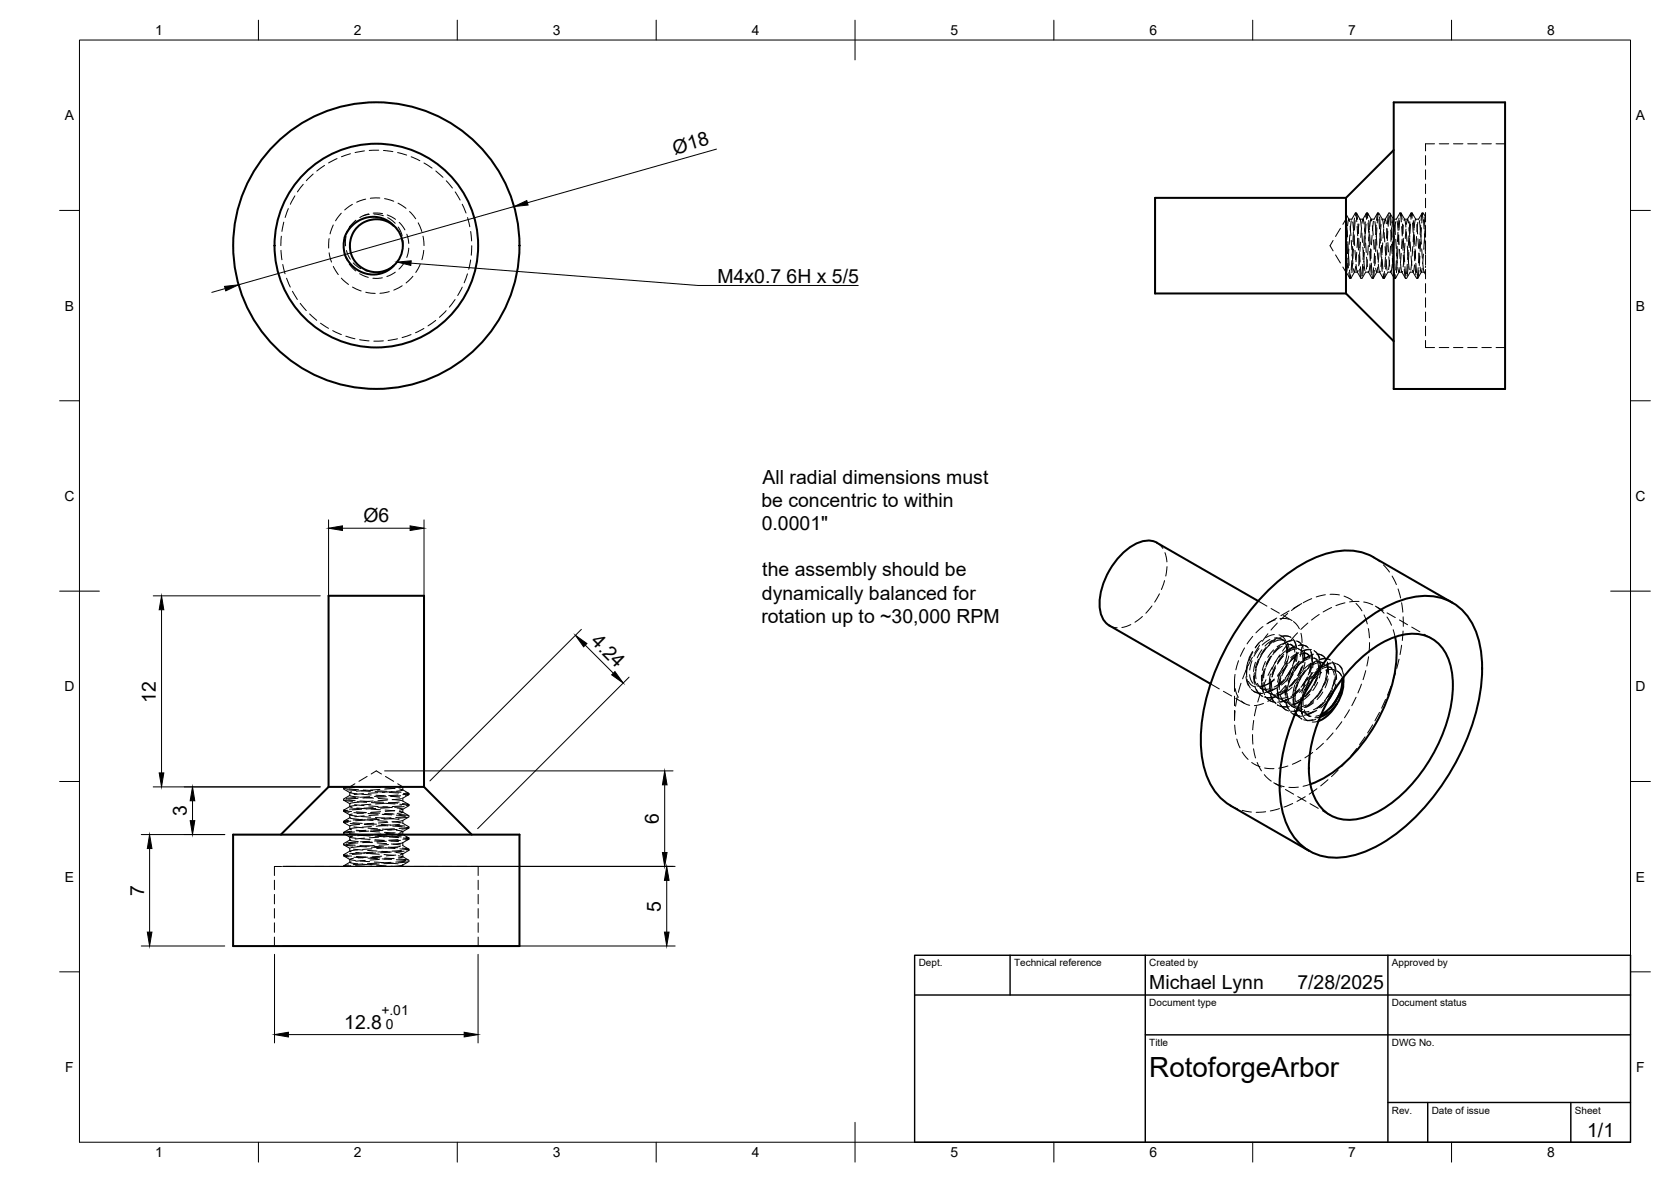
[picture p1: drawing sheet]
<svg xmlns="http://www.w3.org/2000/svg" width="420mm" height="297mm" viewBox="0 0 420 297" stroke-linecap="round" stroke-linejoin="round" font-family="sans-serif">
<!-- layer: Hidden -->
<g fill="none" stroke="#000" stroke-width=".25">
<path d="M84.8 39.9l-2.2 1M88.1 38.6l-2.2 .8M91.6 37.9l-2.3 .4M95.2 37.7l-2.4 .1M96.4 37.8l2.4 .3M100 38.3l2.3 .7M103.4 39.4l2.2 1M358.4 39.1v2.4M360.7 36.1h-2.3v1.8M361.9 36.1h2.4M365.5 36.1h2.3M369 36.1h2.4"/>
<path d="M372.6 36.1h2.4M376.2 36.1h2.2M70.7 59.4l-.1 2.3M71.4 55.8l-.5 2.4M72.5 52.4l-.8 2.3M74.1 49.2l-1.1 2.1M76.2 46.3l-1.4 1.9M78.7 43.7l-1.7 1.7M81.6 41.6l-1.9 1.4M82.8 60l-.2 2.3M83.8 56.5l-.8 2.3M85.8 53.6l-1.4 1.9"/>
<path d="M87 59.4l-.1 2.4M87.2 58.1l-.5 1.5M88 56.9l-.7 1.4M88.6 51.4l-1.9 1.4M89.5 55.3l-1.6 1.8M91.9 50l-2.2 .8M92.7 53.7l-2.2 1M92.9 53.9l-1.6 .3M93.8 53.6l2.4 .1M94 53.8l2.4 .4M95.5 49.8h-2.4M96.7 49.9l2.3 .7"/>
<path d="M97.3 54l2.2 1.1M97.5 54.7l1.9 1.4M100.1 51.1l2 1.3M100.1 57.1l1 2.1M100.4 55.9l1.4 1.9M102.3 58.9l.5 2.3M103 53.2l1.5 1.8M105.2 56l.9 2.2M106.4 59.4l.2 2.3M106.6 41l2 1.3M109.6 43l1.8 1.6M112.2 45.4l1.5 1.9"/>
<path d="M114.4 48.2l1.3 2.1M116.2 51.3l1 2.2M117.6 54.7l.5 2.3M118.3 58.2l.3 2.3M337 57.4l-1.2 2M338.4 54.2l.2 1.8M338.4 53.8l.8 1.3M338.4 55.1l-.7 1.3M338.5 57.8l.1 2.4M338.7 57.2l.1 2.3M338.7 58l-.2 2.4M339.2 55.1h.7"/>
<path d="M339.3 55.7l-.2-.6-.3 1.7M339.4 59l-.2 2.4M339.5 56.8l.2 2.4M339.8 55.5l-.3 2.4M340.1 55.8l.3 2.4M340.3 58.4l-.1 2.4M340.5 59.3l.1 2.4M340.5 59l-.1 2.4M340.6 54.8l-.2 2.4M340.7 55.4l-.1 2.4M340.7 53.6h.2l.1 .3 .1 1.8M340.8 53.6l-.9 1.5"/>
<path d="M340.8 53.5h.3M340.9 54.3l.2-.7 .2 1.5M341.1 53.6l.9 1.5M341.2 56.9l.2 2.4M341.4 59.8l-.2 2.4M341.4 56.3l.2 2.4M341.7 59.9l.1 2.4M341.7 56.3l-.2 2.3M341.9 55.1l.2 .3 .2 2M341.9 55.1h.8M342.3 57.3l-.1 2.4M342.4 58.6l.2 2.3"/>
<path d="M342.5 56.1l.2-1 .3 1.2M343 59.3l-.1 2.4M343.1 57.5l.2 2.2-.2 2.6M343.3 55.7l-.2 2.4M343.4 54.6l.2-1 .3 1.2M343.5 56.3l-.2 2.4M343.6 53.6l-.9 1.5M343.6 53.5h.3M343.9 53.6l.9 1.5M344 56l.1 2.4M344 54.2l-.2-.7-.2 1.6M344.1 55.4l.2 2.4"/>
<path d="M344.2 59.6l.1 2.4M344.3 58.1l-.2 2.4M344.4 59l.1 2.3M344.7 55.1h.8M344.9 55.5l-.2-.4-.3 1.8M345 59.2l-.2 2.3M345.1 56.7l.2 2.4M345.3 55.6l-.2 2.4M345.7 55.7l.3 2.3M346 56.6l-.1 2.4M346.1 59.2l.1 2.4M346.2 57.2l-.1 2.4"/>
<path d="M346.4 53.6l-.9 1.5M346.4 53.5h.2M346.6 53.7l-.3 2.4M346.6 54l-.2-.5-.3 1.9M346.7 53.6l.9 1.5M346.7 55.1l.2 2.4M346.9 54.5l.2 2.4M346.9 58.7l.2 2.4M347 60l-.2 2.4M347.2 58.1l.1 2.4M347.3 56.4l-.3 2.4M347.5 55.3l.1-.2 .1 .2 .2 1.9"/>
<path d="M347.6 55.1h.7M347.9 57.5l-.2 2.3M348 58.4l.2 2.4M348.6 56.2l-.3-1.1-.3 1.2M348.7 57.4l.2 2.4M348.8 57.5l-.2 2.4M349 58.1l-.2 2.4M349.1 54l-.3 2.3M349.2 53.6l-.9 1.5M349.2 54.5l-.2 2.4M349.2 53.5h.3M349.4 54.2l.2 2.4"/>
<path d="M349.5 53.6l.9 1.5M349.5 53.7l.3 2.3M349.7 57.8l.1 2.4M349.9 57.2l.1 2.4M349.9 58.3l-.2 2.3M350.4 55.1h.7M350.5 55.4l-.2-.3-.3 2M350.6 59.3l-.2 2.4M350.6 56.5l.3 2.4M350.9 55.7l-.2 2.4M351.3 55.5l.2 2.4M351.5 58.4l-.1 2.3"/>
<path d="M351.6 59.1l.2 2.4M351.7 59l-.1 2.4M351.8 54.8l-.2 2.4M351.9 55.4l-.1 2.4M351.9 53.6h.2l.1 .4 .2 1.8M352 53.6l-.9 1.5M352 53.5h.3M352.1 54.3l.2-.8 .2 1.6M352.3 53.6l.9 1.5M352.4 56.9l.2 2.4M352.6 56.3l.2 2.4M352.8 59.9l.2 2.3"/>
<path d="M352.8 56.5l-.2 2.4M353 55.4l.2-.3 .3 2M353.1 55.1h.8M353.5 57.6l-.2 2.4M353.6 58.3l.2 2.3M354.2 56.1l-.3-1-.3 1.3M354.2 59.3l-.1 2.4M354.3 57.2l.2 2.4M354.5 59.9l-.2 2.3M354.5 55.7l-.2 2.4M354.6 54.5l.2-1 .3 1.3M354.7 56.3l-.2 2.4"/>
<path d="M354.8 53.6l-.9 1.5M354.8 53.5h.2M355.1 53.6l.9 1.5M355.2 56l.1 2.4M355.2 54.3l-.2-.8-.2 1.6M355.4 55.4l.1 2.4M355.4 59.6l.1 2.4M355.5 58.4l-.2 2.4M355.6 59l.1 2.4M356 55.1h.7M356 55.3l-.1-.2-.3 2.1M356.2 59.4l-.2 2.4"/>
<path d="M356.2 56.4l.2 2.4M356.5 55.9l-.2 2.4M356.5 60l.2 2.4M356.8 55.4l.3 2.4M357.2 56.6l-.1 2.4M357.2 59l.2 2.3M357.4 57.2l-.1 2.4M357.6 53.6l-.9 1.5M357.6 53.5h.2M357.8 54l-.2-.5-.3 1.9M357.8 53.7l-.3 2.3M357.9 53.6l.5 .9"/>
<path d="M357.9 55.2l.2 2.4M358.1 54.5l.2 2.4M358.2 58.7l.1 2.4M358.4 58.1v1.5M358.4 56.7l-.2 2.4M358.4 57v2.4M358.4 53.4v2.4M358.4 49.8v2.4M358.4 46.3v2.3M358.4 42.7v2.4M70.7 62.9l.2 2.4M71.1 66.5l.6 2.3"/>
<path d="M72.1 69.9l.9 2.2M73.5 73.2l1.3 2.1M75.5 76.2l1.5 1.8M77.9 78.9l1.7 1.6M82.8 63.5l.6 2.4M83.8 67l1.3 2M85.8 69.9l1.8 1.6M86.7 63.9l.5 1.4M87.1 63l1 2.1M87.8 66.3l1.7 1.8M88.6 72.1l2.2 1M88.8 66.1l1.9 1.4"/>
<path d="M90.4 68.8l2.2 .9M91.8 68l1.5 .3M92 73.4l2.3 .3M96.1 69.8l-2.3 .1M97.9 73.3l-2.4 .4M99.4 68.4l-2.1 1.1M101.1 71.8l-2.1 1.1M101.3 60.4v1.5M101.8 65.8l-1.5 1.8M102.8 62.4l-.5 2.3M103.8 69.4l-1.7 1.7M105.7 66.4l-1.2 2.1"/>
<path d="M106.6 62.9l-.5 2.4M112.2 78.1l-1.7 1.6M114.4 75.3l-1.4 1.9M116.2 72.2l-1.1 2.1M117.5 68.8l-.8 2.3M118.3 65.3l-.4 2.4M118.6 61.8l-.1 2.3M335.2 60.4l-.8 1.4 .8 1.2M335.8 64.1l1.2 2M337.7 67.1l.8 1.3M338.5 61.6l-.1 .3M338.5 68.4l.9 1.5"/>
<path d="M338.7 61.4l.1 2.4M338.9 60.7l.1 2.4M338.9 64.9l.1 2.4M338.9 66.2l-.2 1.9-.1 .3-.2-.1M339.1 64.3l.1 2.4M339.2 68.5l.2 1.4 .2-.8M339.2 62.6l-.2 2.4M339.3 67.9l.3 2 .2-.2M339.4 70h.2M339.8 60.4l.1 2.4M339.9 65.5l-.2 2.4M340 64l.2 2.3"/>
<path d="M340.1 66.2l-.2 2.3M340.1 61.9l-.1 2.4M340.3 62.6l-.1 2.4M340.6 68.4h.7M340.6 68.4l-.9 1.5M340.7 62.9l.2 2.4M340.8 67l-.2 1.4-.3-.9M341 66.5l.3 1.9 .2-.4M341.1 63.4l-.1 2.4M341.3 68.4l.9 1.5M341.4 60.5l.2 2.4M341.7 64l.1 2.4"/>
<path d="M341.8 63.5l.2 2.3M341.8 64.4l-.2 2.4M341.9 67.6l.2 2.2 .4 .2M342.1 67l.2 2.4M342.1 60.9l-.2 2.4M342.6 66.4l-.1 2.4M342.7 62.1l.1 2.4M342.8 67l-.2 2.4M342.9 62.9l-.2 2.3M342.9 65.7l.3 2.3M343 63.4l-.1 2.4M343.3 68.4h.8"/>
<path d="M343.4 61.1l.1 2.3M343.4 68.4l-.9 1.5M343.6 64.6l.2 2.4M343.8 65.3l-.2 2.3M344 61.7l-.1 2.4M344.1 68.4l.9 1.5M344.4 63.2l.1 2.3M344.5 66.3l-.4 2.1-.1-.2M344.6 62.5l.1 2.4M344.6 66.7l.2 2.4M344.8 62.7l-.2 2.4M344.8 66.1l.2 2.4"/>
<path d="M345 70h.2M345.4 60.3l.1 2.4M345.4 67.3l-.2 2.6 .4-2M345.6 63.8l.2 2.4M345.6 63.7l-.1 2.4M345.8 64.4l-.1 2.3M345.8 60.1l-.1 2.4M346 60.8l-.1 2.4M346.1 68.4h.8M346.2 68.4l-.9 1.5M346.3 62.8l.2 2.4M346.4 67.1l-.2 1.3-.3-1"/>
<path d="M346.6 66.4l.3 2 .1-.2M346.7 63.5l-.2 2.4M346.9 68.4l.9 1.5M347.2 62.3l.1 2.4M347.3 61.7l.2 2.3M347.3 65.8l.2 2.4M347.4 64.6l-.2 2.4M347.6 65.2l.1 2.4M347.7 61l-.2 2.4M347.8 70h.2M348.1 68.2l-.3 1.8-.1-.6M348.3 62l.1 2.4"/>
<path d="M348.3 68.8l-.2 1.1-.3-1.1M348.4 64.7l-.2 2.3M348.5 65.6l.3 2.3M348.6 65.2l-.2 2.4M348.6 61.1l-.2 2.4M348.8 61.6l-.2 2.4M349 68.4h.7M349 60.9l.1 2.4M349 68.4l-.9 1.5M349.2 64.5l.2 2.4M349.4 65.4l-.3 2.4M349.7 61.8l-.2 2.4"/>
<path d="M349.7 68.4l.9 1.5M349.9 61.4l.1 2.3M350.1 66.4l-.3 2-.2-.3M350.1 60.8l.1 2.4M350.1 64.9l.1 2.4M350.3 64.4l.1 2.3M350.4 68.5l.2 1.4 .2-.8M350.4 62.9l-.2 2.3M350.5 67.9l.3 2.1 .2-.3M350.6 70h.3M350.9 60.1l.2 2.4M351.1 65.5l-.2 2.4"/>
<path d="M351.2 63.7l.2 2.3M351.3 66.2l-.2 2.3M351.3 61.9l-.1 2.4M351.5 67.2l.2 1.2 .3-1.2M351.5 62.6l-.1 2.4M351.7 68.4h.8M351.8 68.4l-.9 1.5M351.9 62.7l.1 2.3M352.1 66.2l.3 1.9 .1 .3 .1-.2M352.3 63.7l-.2 2.3M352.5 68.4l.9 1.5M352.6 60.1l-.2 2.4"/>
<path d="M352.7 60.5l.1 2.4M352.8 64.1l.2 2.3M353 64.7l-.2 2.4M353 63.4l.2 2.4M353.1 67.7l.3 2.3M353.3 67l.2 2.4M353.3 61.1l-.2 2.4M353.4 70h.3M353.8 66.4l-.1 2.4M353.9 61.8l.1 2.4M354 67l-.2 2.4M354.1 62.9l-.2 2.3"/>
<path d="M354.1 65.4l.3 2.4M354.3 63.4l-.2 2.4M354.5 68.4h.8M354.6 60.8l.1 2.4M354.6 68.4l-.9 1.5M354.8 64.4l.2 2.3M355 65.5l-.3 2.4M355.2 62l-.1 2.3M355.3 68.4l.9 1.5M355.6 63.1l.1 2.4M355.7 66.6l-.4 1.8-.1-.5M355.8 62.6l.1 2.3"/>
<path d="M355.8 66.7l.2 2.4M355.9 63l-.1 2.4M356 66.2l.2 2.3M356.2 70h.2M356.6 67.3l-.3 2.3M356.8 67.9l-.3 2.1-.2-.3M356.8 63.6l.2 2.3M356.8 63.7l-.1 2.4M357 60.1l-.1 2.4M357 64.4l-.1 2.3M357.1 67.1l.2 1.3 .3-1M357.2 60.8l-.1 2.4"/>
<path d="M357.4 68.4l-.9 1.5M357.5 62.5l.2 2.4M357.7 66.1l.4 2.3h-.7M357.9 63.8l-.2 2.4M358.1 68.4l.3 .6M358.1 60.3l-.1 2.4M358.4 62.3v1.6M358.4 66.8v.4M358.4 78.4v2.4M358.4 74.8v2.4M358.4 71.3v2.3M358.4 67.7v2.4"/>
<path d="M358.4 64.1v2.4M358.4 60.5v2.4M80.6 81.2l2 1.3M83.7 83.1l2.1 1M87 84.5l2.3 .6M90.4 85.4l2.4 .3M96.4 85.7h-2.4M99.9 85.1l-2.3 .5M103.4 84.1l-2.3 .7M106.6 82.5l-2.1 1.1M109.6 80.5l-2 1.4M358.4 85.6v1.7h2.3"/>
<path d="M358.4 82v2.4M361.9 87.3h2.4M365.5 87.3h2.3M369 87.3h2.4M372.6 87.3h2.4M376.2 87.3h2.2M290.9 136.4l1.5 1.4M292.9 138.9l.5 2.3M279 157.2l1 .5 .9 .1M284.3 157l-2.2 .7M287.3 154.9l-1.9 1.5M289.6 152.3l-1.5 1.8"/>
<path d="M291.5 149.2l-1.2 2.1M292.8 145.9l-.8 2.3M293.4 142.4l-.3 2.4M315 159.9l-1.4 1.9M316.4 151.1l2.2 1.2M317.6 157.5l-1.8 1.5M318.8 159.3l-1.4 1.8M319.6 152.9l2.1 1.2M320.4 159.5l-1 .2-1.2 .6M320.7 155.8l-2.2 1M321 155.3l-2.1 1.3M321.2 156.6l-1.6 1.7"/>
<path d="M321.6 159.5l1 .6 .7 1M321.8 155.5h1.6l.8 .1M322.2 159.9l1.2-.1 1.1 .3M322.7 154.7l2.2 1.3M323.8 154.2l-1.8 1.5M324.1 160l-.9-.2-1.4 .4M324.1 153.5l-2 1.2M325.2 156.2l.8 .7 .7 1.1M326.3 159l-1.6 1.8M326.7 152.1l-2 1.3M327.1 159.1l.3 2.4M327.3 151.7l-2.1 1.2"/>
<path d="M328.8 156.6l-1.7 1.6M329.8 150.4l-2.1 1.1M331.7 154.4l-1.9 1.4M333.2 149.5l-2.3 .5M334.4 149.4l2.4 .1M334.8 152.7l-2.1 1.1M337.9 149.8l2.1 1.1M338.2 151.5l-2.3 .7M341 151.6l1.4 1.9M341.7 151.1l-2.4 .2M342.9 151.3l2.3 .7M343 154.5l.8 2.3"/>
<path d="M344 158l.3 2.3M345.4 140l1.6 1.2M345.8 152.3l1.9 1.1M346.2 152.6l1.8 1.5M347.9 142l1.5 1.8M348.7 155.1l1.2 2M348.8 154l2 1.2M350 144.8l1.1 2.1M350.3 158.2l.5 1.9M351.5 148l.7 2.3M351.9 155.8l2 1.2M352.4 151.5l.3 2.3"/>
<path d="M352.8 158.6l-.2 2.4M352.8 155v2.4M355 157.6l2 1.2M358.1 159.4l1.9 1.1M304.4 171.9l2.2 1.2M307.6 173.7l2.1 1.2M310.4 178.5v2.5l.1-2.3M310.4 171.2v2.6M310.4 174.9v2.4M310.5 169.5l-.1 2.4M310.6 173l.8 2.2M310.7 175.5l2.2 1.3"/>
<path d="M311.1 175.1l-.4 2.4M311.4 166l-.7 2.3M312 171.7l-.6 2.3M312.1 176.2l.9 .6 1.2 .4M312.9 162.8l-1 2.1M313.3 168.4l-.9 2.2M313.3 170l.2 1.4 .4 .9M313.5 167.7v2.4M313.6 170.7l.2 1.2 .6 1M313.7 166.5l-.4 2.4M313.7 167.2l-.2 2.3M313.9 171.2l.8 1 1 .4"/>
<path d="M314.2 169.6l.3 1.3 .5 .8M314.2 165.1l-.1 .3M314.6 173.3l1.1 .7 1.1 .2M314.8 166.1l-.6 2.3M314.9 165.2l-1.1 2.1M314.9 163.7l-.7 1.4-.5 1.5M315 163.8l-.9 2.2M315.2 170l.4 1.3 .4 .9M315.4 173.8l-.2-.1 1.2 .5 1.1 .1M315.4 169.1l-.1 2.3M315.5 169.7l.1 2.4M315.6 172.6l.4 1.1 .8 .9"/>
<path d="M315.7 166.4l-.5 2.3M315.8 168.2v2.4M315.9 173.2l.5 .9 1.1 .9M315.9 177.6l-.5 2.3M316.2 171.7l.5 .9 1.1 .8M316.4 166.3l-.7 2.2M316.5 165.7l-.9 2.2M316.6 163l-1.3 2M316.6 161.6l-1 1.2M316.7 162.1l-1.2 2.1M316.8 172.9l.6 .3M316.9 172.9l1.2 .3 1.2-.1"/>
<path d="M317 174.1l-.7 2.3M317 164.9l-.9 2.2M317.2 169.7l.2 2.3M317.2 174.9l.2 .1M317.2 161l-1.6 1.7M317.2 171.6l.4 2.4M317.3 163.3l-1.2 2M317.4 172.3l.6 2.3M317.7 176.8l-2.3 .5M317.8 171.5l.3 1.3 .5 .9M317.8 175.1l1 .2 1.4-.2M317.9 173.1l.8 .8 1.1 .4"/>
<path d="M317.9 168.8l-.4 2.3M317.9 168.1l-.6 2.3M318 172.2l-1 .3-.9-.2M318 172.2l-1.1 .4M318.2 163.2l-1.3 2M318.2 175l.7 .8 1.2 .6M318.2 168l-.5 2.3M318.2 166.3l-.8 2.2M318.3 170.8l-.9 2.2M318.4 162.7l-1.4 1.9M318.7 175.6l.9 .6 1.2 .3M318.8 174l.5 .3"/>
<path d="M319.2 176l.2 .1M319.2 162.1l-1.5 1.8M319.3 160.7l-1.9 1.4M319.3 172.9l.4 1.1 .8 .9M319.3 165.5l-1 2.1M319.4 174.2l.3 1.3 .6 .9M319.4 169.4l-.2 2.3M319.5 170.7l-.3 2.3M319.5 164.9l-1.2 2.1M319.6 171.3l-.2 2.4M319.6 174.4l1 .3 1.3-.2M319.6 174.8l.6 1.3 .6 .8"/>
<path d="M319.7 171.2l.2 2.4M319.8 164.8l-1.2 2.1M319.9 167.6l-1.1 2.1M320 160.9l-1.9 1.5M320.1 173.2l-2.1 .9M320.2 163.3l-1.4 1.9M320.4 170.9l-1.2 .8-1.2 .5M320.4 170.6l-1.4 1.2-1 .4M320.4 160.3h1.2l1 .6M320.4 174.6l1 .9 1.1 .3M320.7 167.9l-.9 2.2M320.7 167.8l-.8 2.2"/>
<path d="M320.7 174.9l-1.9 1.4M320.7 167.3l-.9 2.2M320.8 160.7l-1.9 1.6M320.8 175.1l.5 .4M320.8 172.9l-2.1 1.1M320.9 166.1l-1.1 2.1M320.9 175.1l-1.2 .3h-1.1M321.1 160.3l-1.9 1.5M321.1 160.5l1.2 .2 .9 .7M321.1 172.6l.1 1.2 .4 1.1M321.2 177.1l1.2 .5h1.1M321.2 177.2l.2 .1"/>
<path d="M321.2 172.8l-1.3 .6-.9 .1M321.2 173.2l.2 2.4M321.4 173.9l.3 2.3M321.6 162.8l-1.6 1.7M321.8 176.7l.7 1.1 .9 .6-.2-.1M321.8 164.6l-1.3 2M321.8 177.5l.9 .2 1.5-.1M321.8 174.5l.5 1 .8 .9M321.9 162.3l-1.7 1.7M321.9 169.1l-.7 2.3M322 170.9l-.3 2.4M322.1 170.4l-.6 2.3"/>
<path d="M322.1 169.8l-.7 2.2M322.2 177.3l.7 .8 1.2 .6M322.3 175.9l.9 .6 1.3 .1M322.3 171.3l-1.9 1.4M322.4 162.4l-1.9 1.5M322.5 160.9h-1l-1.3 .5M322.5 160.7l.5 .4M322.5 167.8l-1.3 2M322.6 164.9l-1.4 2M322.7 164.9l-1.5 1.8M322.7 168.2l-1.4 1.8M322.8 176.3l.5 .3"/>
<path d="M322.8 164.4l-1.5 1.9M322.8 170.8l-1.7 1.7M323.2 173.3l-2.2 1M323.2 172.3l-1.6 1.8M323.2 175.8l.2 1.2 .4 1.1M323.2 172.3v2.4M323.3 161.9l.3 1.9v-1.6M323.3 161.7l-1.2 .3-1 .5M323.3 173.5l-2 1.2M323.3 163.5l-1.7 1.7M323.3 170.5l-1.6 1.7M323.3 167.6l-1 2.2"/>
<path d="M323.4 176.4l.4 1.3 .5 .9M323.5 175.8l.6 1.1 .9 .7M323.5 161.4l.5 1 .2 1.3M323.5 175.8l-2.3 .7M323.5 162l1.3 .1 .8 .7M323.6 162.5v1.9l-.6 2.3M323.6 172.3l-.4 2.3M323.6 172.9l-.3 2.3M323.6 174.2l.2 1.3 .4 1M323.7 167.2l-1.2 2.1M323.7 166.1l-1.3 2M323.8 166.6l-1.2 2.1"/>
<path d="M323.9 173.2l-1.9 1.4M323.9 170.5l-1.7 1.7M323.9 175.2l-1.3 .3-1-.1M323.9 161.7l-1.4 1.9M324 164.9l-.7 2.2M324.1 172.6l1.6-1.8-1.5 1.8M324.2 175.6l-2.2 .9M324.4 163l1.1-.2 1.1 .4M324.4 170.7l-.7 2.3M324.4 161.9l.8 .7 .4 1.3M324.4 160.1l.2 .1M324.5 168.5l-1.4 1.9"/>
<path d="M324.5 161.9l.5 .3M324.5 169l-1 2.2M324.6 179l1 .6 1.1 .3M324.7 161l-1.1 .4-1.1 .6M324.7 177.4l.6 .3M324.8 167.8l-1.2 2.1M324.9 177.4l.8 .5 1.4 .2M324.9 172.7l-1.9 1.4M324.9 169.6l-.9 2.2M325 169l-1 2.1M325.1 160.9l-.9 .1-1.4 .6M325.1 160.6l.5 .8 .4 1.4"/>
<path d="M325.1 175.6l.3 1.4 .5 .8M325.1 179.5h.2M325.2 169.4l-1.3 2M325.2 167.4l-1.2 2.1M325.2 179.5l1 .4 1.3 .1M325.3 174.8l-.1 2.4M325.3 162.7l-1.9 1.3M325.3 160.9l.4 .9 .2 1.4M325.4 175.5l.1 2.3M325.5 178.3l.5 1.2 .7 .8M325.6 165.1l-.6 2.3M325.6 172.1l-.5 2.3"/>
<path d="M325.6 167.4l-1 2.1M325.6 162.3l-2 1.3M325.7 163.1l-1 .3-1.1 .7M325.8 173.9l-.1 2.4M325.8 174.7l-.8 .5-1.4 .5M325.8 165.1l-1.8 1.6M325.8 179l.7 1 .9 .7M325.8 164.4l-.6 2.3M325.9 161.1l1.1 .5 .7 .9M326 177.4l.7 1 1 .7M326.1 163.9l-.5 2.4M326.1 163.9l.1 1-.2 1.3"/>
<path d="M326.1 164.6l-1.7 1.7M326.2 170.4l-1.5 1.9M326.2 167.6l-1.3 2M326.2 161.1l.9 .7 .6 1.1M326.3 172l-.7 2.3M326.3 173.6l-1.8 1.6M326.3 171.4l-.8 2.2M326.4 164.2l-1.8 1.5M326.4 162.2l1.3-.1 1 .4M326.4 161.2l.2 .1M326.5 163l.5 .3M326.5 176.6l-1.2 .3h-1.1"/>
<path d="M326.6 166.1l-.9 2.2M326.6 164l-2.1 1.3M326.7 166.2l-1.6 1.8M326.7 176.2l-2.1 1.1M326.7 178.6l.6 .3M326.7 173.1l-1.7 1.5M326.8 178.6l1.1 .3 1.2-.1M326.8 162.1l1.2 .1 1 .6M326.8 164.5l1.3-.3 1 .4M326.8 178.3l-1.4 .4h-.9M326.9 173.3l-1.7 1.6M326.9 163.3l.8 .8 .4 1.2"/>
<path d="M327 170.5l-1 2.2M327 166.7l-1.5 1.9M327 169.8l-1.3 2M327.1 175.3l.2 2.4M327.3 166.2l-1.6 1.8M327.3 167.6l-1 2.2 1-2.2M327.3 168.9l-1.3 2.1M327.3 162.7l-.4 2.3M327.3 175.9l-2 1.3M327.3 164.1l.3 1-.1 1.4M327.4 176l-.2 1.9 .2 1.6-.2-1.4v-1.5M327.4 179.5l.6 1 .8 .6"/>
<path d="M327.5 178.2l-2.3 .6M327.6 167.2l-.9 2.2M327.7 175.2l-2.1 1.2M327.7 178.8l.9 .8 1.1 .4M327.8 163.9l.8 .4 .8 1.2M327.8 174.5l-.4 1.5M327.8 174.8l-.1 2.4M327.9 164.1l-.3 2.4M327.9 178.4l.7 1.1 .9 .6M327.9 174.5l-.5 1.5M328 163.6l-.1 2.4M328 168.9l-1.2 2"/>
<path d="M328.1 173.2l-.7 2.2M328.1 171.9l-.8 2.2M328.1 166.4l-.6 2.3M328.2 168.4l-1.3 1.9M328.3 172.2l-1.6 1.8M328.4 162.4h.2M328.4 170.7l-1.3 2M328.4 164.2l.6 .3M328.5 177.1l-1.2 .5-1.1 .2M328.7 179.7l.5 .3M328.7 170.1l-1.2 2.1M328.8 170.3l-1.2 2"/>
<path d="M329 165.6l-1 .4-1 .8M329 171.5l-.9 2.2M329.2 167.8l-1.6 1.7M329.2 171.2l-1 2.2M329.2 173.6l-1.6 1.8M329.3 163.3l-1.2 .2-1 .4M329.4 174.5l-1.8 1.5M329.5 163.4l.4 1 .1 1.3M329.5 166.7l-.3 2.3M329.6 163.9l.2 1v1.3M329.6 167.4l-.7 2.2M329.7 171.4l-1.3 2"/>
<path d="M329.7 173.3l-1.5 1.8M329.8 163.2h-1.4l-1 .4M329.8 170l-1.3 2.1M329.8 176.4l-1.9 1.4M329.8 165.5l.3 1.1v1.2M329.8 169l-.9 2.2M329.9 166.6l-1.9 1.4M329.9 164.7l-2 1.2M329.9 166.9l-.6 2.3M330 165.1h-1l-1.3 .5M330 172.5l-1.4 1.9M330.1 178.8l-2.2 1"/>
<path d="M330.2 169l-1.5 1.9M330.2 165.4l1.1 .5 .6 1M330.3 164.4l-2.1 1M330.3 176.6l-2 1.2M330.3 176.1l-1.8 1.5M330.4 163.5l.1 .1M330.4 165.3l.6 .3M330.5 163.6l.9 .9 .5 .9M330.6 166.5l-1.8 1.5M330.7 178.6l-2.1 1.1M330.8 163.8l.7 1.1 .3 1M330.9 166.1l-1.9 1.4"/>
<path d="M331 165.8l.4 .9 .1 1.4M331 170.6l-1.1 2.1M331 166.2l1.3 .2 .8 .8M331.1 164.4l1.1 .2 1 .7M331.1 178.5l-1.2 .5-1.1 .2M331.2 174.8l-1.7 1.7M331.3 168.8l-1.6 1.7M331.3 171.5l-1.2 2M331.4 170.1l-1 2.2M331.4 169.2l-.8 2.3M331.4 168.5l-1.5 1.8M331.5 164.3l1 .5 .8 .9"/>
<path d="M331.8 167.1l-.4 2.3M332 166.6l-.3 2.4M332 173.6l-1.4 1.9M332 165.6l1.4-.1 1.1 .4M332.1 168l-.4 2.4M332.2 179.6l-1.3 .4M332.2 177l-2 1.4M332.3 169l-1.8 1.5M332.4 167.6l-1.8 1.5M332.4 164.6l.1 .1M332.4 166.4l.5 .4M332.4 166.6h-1.1l-1.2 .5"/>
<path d="M332.5 173.2l-1.4 2M332.6 173.9l-1.4 1.9M332.8 176.5l-1.7 1.6M333 171.8l-1.1 2.1M333.2 179.1l-2 1.3M333.2 167.3l-1 .3-1.1 .6M333.3 176.1l-1.6 1.8M333.4 167.2l.5 .9 .2 1.3M333.5 170.3l-.9 2.3M333.5 168.3l-.2 2.3M333.7 166.4l.2 2.3M333.7 166.8v2.4"/>
<path d="M333.8 176.2l-1.7 1.7M333.8 169.9l-.8 2.2M333.8 178.8l-1.9 1.5M333.9 170.6l-.7 2.3M334 165.7l-1.1-.1-1.2 .3M334.3 174.2l-1.3 2M334.4 167.6l.5 .3M334.4 167.6l.7 .8 .4 1.3M334.5 166.8l-1 .3-1.1 .6M334.6 167.8l-1.1-.1-1.2 .4M334.7 173.5l-1.2 2M335 166.3l.6 .8 .3 1.3"/>
<path d="M335.1 173l-1.1 2.2M335.2 177.1l-1.1 1.2M335.2 166.6l.4 1 .2 1.3M335.5 170.8l-.6 2.3M335.5 168.5l.5 1.2 .1 1.1M335.7 166.7l-.9-.1-1.4 .4M335.7 168.4l-1.2-.2-1.1 .3M335.7 166.8l1.2 .5 .6 .9M335.7 170.1l-.5 2.3M335.9 171.9l-.6 1.8M336 169.6l-.5 2.3M336.1 176.1l-1.5 1.9"/>
<path d="M336.3 166.9l.2 .1M336.4 168.7h.1M336.7 167.2l.7 1.1 .3 1.1M336.9 174h.1M337.2 169.7l-.5-.8-.6-.3 .9 .7 .6 1.1M337.6 172.8l-.9 2.3M337.8 170.5l-.5 2.4M337.9 169.3l-.1 2.4M339.3 178.4l-1.2 2M341 175.2l-1.1 2.1M342.3 171.9l-.8 2.2M343.4 168.5l-.7 2.3"/>
<path d="M344.1 165l-.4 2.4M344.4 161.5l-.1 2.4M346.9 179l-1.2 2.1M348.4 175.8l-1 2.2M349.7 172.5l-.8 2.2M350.9 169.1l-.8 2.3M351.8 165.7l-.6 2.3M352.4 162.1l-.4 2.4M86.4 198.3l1.6 .9M86.8 197.7l-.4 .3v.3M87.2 198.4l2.4 .3M87.8 198.3l2.3 .2"/>
<path d="M87.9 199.1v.8M88 199.9l-1.6 .9M88 197.7l-1.6 .3 .2 .1M88 200l2.4 .3M88.4 199l-.5 .1 1.9 .4M89.1 197.9l-2.3 .2M89.2 197l-1.3 .7M90.8 198.7l2.3 .2M91 199.6l2.3 .2M91.3 197.7l-1 .1M91.3 198.5l2.4 .2M91.4 199.4l-2.4 .3"/>
<path d="M92 198.6l-2.4 .2M92.3 195.1l-2 1.2M93.3 194.5l1.3-.8 1.3 .8M93.3 197.7l2.5 .2M94.3 198.9l2.4 .2M94.5 199.8l2.4 .2M94.9 198.7l2.4 .2M95 199.2l-2.4 .2M95.5 198.4l-2.3 .2M96.9 195.1l2.1 1.2M96.9 198l2.4 .2M97.9 199.1l2.4 .2"/>
<path d="M98.5 198.9l2.3 .2M98.5 199l-2.4 .1M99.1 198.1l-2.4 .2M100 197l1.3 .7M100.1 199.8l-2.4 .1M100.5 198.3l.7 .3-1.5 .2M100.7 200l-2.3 .1M101.2 198.5l1.6 .9M101.3 197.7l-1 .3M101.3 197.7v.8M101.3 197.7l-.1 .1M101.5 199.4l1.3 .2-.9 .3"/>
<path d="M102 199.2l.8 .2-1.5 .3M102.8 199.7l-1.6 .9 .1 .7M102.8 199.4v.3M310.5 182.2l.2 2.4M311 185.7l.8 2.2M312.3 189l1.5 1.8M314.7 191.6l2.1 1.1M314.9 184.6l.1 2.4M315.2 188.2l.5 2.3M315.2 181l-.2 2.4M316.1 191.6l1.1 2.1M317.9 194.7l1.7 1.6"/>
<path d="M318 193l2.3 .2M320.3 196.7l1.9 1.1M320.7 196.9l2.2 .8M323.2 198.4l2.1 1.2M323.8 192.5l-2.3 .5M326.5 197.8l-2.4 .1M327.1 191.1l-2.1 1M327.1 180.6l.2 .1M329.5 197.1l-1.9 .5M330.1 189.1l-2 1.3M330.1 180.8l-1 .2-1.3-.1M330.9 180.8l-1.3 .3h-1.1"/>
<path d="M331.1 198.2l-1.9 1.4M331.5 181.2l-1.6 .2M331.9 180.2l-1.3 .2M332.8 186.8l-1.8 1.6M333.9 195.9l-1.8 1.6M335.2 184.2l-1.6 1.7M336.5 193.5l-1.7 1.7M337.4 181.4l-1.4 1.9M338.9 190.9l-1.6 1.7M341.2 188.1l-1.5 1.9M343.2 185.2l-1.3 1.9M345.1 182.1l-1.2 2.1"/>
<path d="M70.8 217.7h-1.8v2.3M72 217.7h2.4M75.6 217.7h2.3M79.1 217.7h2.4M82.7 217.7h2.4M86.3 217.7h2.4M86.4 200.8v.2M86.4 206.4v.3l1.6 .9M86.4 212v.3l1.6 .9M86.4 214.8v.3M86.4 217.6v.1M86.4 201.1l1.6 .9 2.3-.4"/>
<path d="M86.4 215.1l1.6 .9M86.4 209.5l1.6 .9M86.4 203.9l1.6 .9M86.4 212.2l.5 .2 1.8 .2M86.5 201l.2 .2 1.9 .2M86.7 214.7l-.3 .1 2 .3M86.7 203.5l-.3 .2 2 .2M86.9 212.2l2.4 .2M86.9 201l2.4 .2M87.2 209.7l2.4 .2M87.4 214.8l-1 .3 1.4 .2M87.4 203.6l-1 .3 1.4 .2"/>
<path d="M87.6 217.4l-1.2 .2h1.8M87.6 206.2l-1.2 .2 1.1 .3M87.8 209.5l2.4 .2M87.9 202v.7M87.9 204.8v.7M87.9 207.5v.8M87.9 210.4v.7M87.9 213.2v.7M87.9 215.9v.8M88 202.7l-1.6 .9v.3M88 208.3l-1.6 .9v.3M88 216.7l-1.6 .9"/>
<path d="M88 213.9l-1.6 .9M88 211.1l-1.6 .9M88.1 206.9l2.3 .2M88.1 211l-.2 .1 2.2 .4M88.2 206.4l-1.8 .2 .5 .2M88.3 216.6l-.3 .2 2 .3M88.5 208.9l-2.1 .3 .2 .1M88.6 204.6l-.6 .2 1.7 .3M88.7 210.1l-.7 .3 1.5 .3M88.7 206.8l2.4 .1M88.9 215.7l-.9 .3 1.4 .2M88.9 213.4l2.3 .2"/>
<path d="M89 215.4l2.3 .2M89 204.2l2.4 .2M89 207.8l2.4 .2M89.2 209.1l-2.4 .2M89.2 202.2l2.3 .2M89.4 211.6l-2.4 .2M89.4 200.4l-2.4 .2M89.5 214.2l2.3 .2M89.6 208.6l2.3 .2M89.6 204l2.3 .2M89.6 215.2l2.4 .2M89.7 202.4l-1.7 .3 .5 .2"/>
<path d="M89.7 203.1l2.4 .1M89.8 201.5l2.4 .1M89.8 208l-1.9 .3 .5 .2M89.9 212.7l2.3 .1M89.9 217.7h2.3M90 213.6l-2 .3 .3 .2M90 211.8l-2.4 .2M90 200.6l-2.3 .2M90.2 205.9l-1.6-.2-.6-.2-1.6 .9M90.3 214.4l-2.4 .2M90.3 203.2l-2.4 .2M90.4 207.2l-2.3 .3"/>
<path d="M90.5 212.5l2.4 .1M90.5 201.3l2.4 .1M90.6 212.8l-2.4 .2M90.6 216.4l2.3 .1M90.7 210.8l2.4 .2M90.7 209.9l2.4 .2M90.8 205.2l2.4 .2M90.9 214.6l-2.3 .1M90.9 203.4l-2.3 .1M91.1 217.2l2.4 .1M91.2 217.1l-2.4 .2M91.2 205.9l-2.4 .2"/>
<path d="M91.3 211.6l2.3 .2M91.4 209.7l2.3 .2M91.4 206l2.4 .2M91.5 200.4l2.4 .2M91.6 205l-2.4 .2M91.6 207.2l2.4 .1M91.7 210.6l-2.4 .2M91.8 217.3l-2.4 .2M91.8 206.1l-2.4 .2M91.8 216.2l-2.3 .2M92 208.7l-2.3 .1M92.1 204.2l-2.3 .2"/>
<path d="M92.2 209.8l-2.3 .2M92.3 207l2.4 .1M92.4 215.4l-2.4 .2M92.4 213.7l2.4 .2M92.5 215.7l2.4 .1M92.5 204.4l2.4 .2M92.5 208.1l2.4 .2M92.7 202.5l2.4 .2M92.7 208.9l-2.4 .1M93 211.4l-2.4 .1M93 200.2l-2.4 .1M93 214.5l2.4 .2"/>
<path d="M93.1 208.9l2.4 .2M93.1 204.2l2.4 .2M93.2 215.4l2.3 .2M93.3 202.1l-2.4 .2M93.3 203.3l2.4 .2M93.4 201.7l2.4 .1M93.4 207.7l-2.4 .2M93.4 212.9l2.4 .1M93.4 217.7h2.4M93.5 213.3l-2.3 .2M93.6 211.6l-2.4 .2M93.6 200.4l-2.4 .1"/>
<path d="M93.8 214.2l-2.4 .1M93.8 203l-2.3 .1M93.8 201.3l-2.3 .2M94 206.9l-2.4 .2M94 212.7l2.4 .1M94.1 201.5l2.3 .1M94.1 212.5l-2.4 .1M94.1 216.6l2.4 .2M94.3 211l2.3 .2M94.3 210.1l2.4 .2M94.4 205.4l2.4 .2M94.5 214.4l-2.4 .1"/>
<path d="M94.5 203.2l-2.4 .1M94.7 217.4l2.4 .2M94.7 216.9l-2.3 .2M94.8 205.7l-2.4 .2M94.8 211.8l2.4 .2M95 209.9l2.3 .2M95 206.3l2.4 .1M95.1 200.6l2.4 .2M95.1 204.8l-2.3 .1M95.2 207.4l2.4 .1M95.2 210.4l-2.3 .2M95.3 217.1l-2.3 .1"/>
<path d="M95.4 205.9l-2.4 .1M95.4 216l-2.4 .1M95.6 208.5l-2.4 .1M95.7 204l-2.4 .1M95.8 209.6l-2.4 .1M95.8 207.2l2.4 .1M96 215.2l-2.4 .1M96 213.9l2.4 .2M96.1 215.8l2.4 .2M96.1 204.6l2.4 .2M96.1 208.4l2.4 .1M96.3 202.8l2.3 .2"/>
<path d="M96.3 208.7l-2.4 .1M96.5 211.2l-2.3 .2M96.5 200l-2.4 .1M96.6 214.8l2.4 .2M96.7 209.2l2.4 .1M96.7 204.4l2.4 .2M96.7 215.6l2.4 .2M96.8 201.9l-2.4 .1M96.8 203.6l2.4 .2-2.3 .1M96.9 201.9l2.4 .1M96.9 207.5l-2.3 .1M97 213.1l2.4 .1"/>
<path d="M97 217.7h2.4M97.1 213l-2.4 .2M97.1 211.4l-2.4 .1M97.2 200.2l-2.4 .1M97.4 214l-2.4 .1M97.4 202.8l-2.4 .1M97.4 201l-2.4 .2M97.5 206.7l-2.4 .1M97.6 212.9l2.4 .1M97.6 201.7l2.4 .2M97.7 212.2l-2.4 .2M97.7 216.9l2.4 .2"/>
<path d="M97.8 211.3l2.4 .2M97.9 210.3l2.3 .2M98 205.7l2.3 .2M98.1 214.2l-2.4 .1M98.1 203l-2.4 .1M98.1 200.1l2.4 .2M98.3 216.7l-2.4 .2M98.3 205.5l-2.4 .1M98.4 212.1l2.4 .3M98.5 210.1l2.4 .2M98.6 206.5l2.3 .3M98.7 200.9l2.3 .3"/>
<path d="M98.7 204.5l-2.4 .2M98.7 207.6l2.4 .2M98.8 210.1l-2.4 .2M98.9 216.9l-2.4 .2M98.9 205.7l-2.4 .2M99 215.7l-2.4 .2M99.2 208.3l-2.4 .1M99.4 209.3l-2.4 .2M99.4 207.4l2.4 .2M99.5 214.9l-2.3 .2M99.6 214.2l1.7 .3-.6 .2M99.7 216.1l2.3 .2"/>
<path d="M99.7 204.9l2.3 .1M99.7 208.6l1.5 .3-.7 .3M99.8 203.1l1.5 .2-.9 .3M99.8 208.5l-2.3 .1M100.1 211l-2.4 .1M100.1 215.1l1.2 .2-1.2 .3M100.2 209.5l1 .2-1.2 .3M100.3 204.7l2.3 .2M100.3 215.9l2.4 .2M100.4 201.6l-2.4 .2M100.4 203.9l.9 .2-1.4 .3M100.5 207.1l-2.4 .3"/>
<path d="M100.5 202.1l2.3 .3-1.6 1M100.5 213.3l2.3 .3-1.6 1M100.6 217.7h2.4M100.6 212.7l-2.3 .3M100.7 211.2l-2.4 .2M100.9 213.7l-2.3 .2M100.9 200.7l-2.3 .3M101 202.5l-2.4 .2M101.1 206.3l-2.4 .3M101.2 213.1l1.6 .3-.7 .2M101.2 201.9l1.6 .3-.6 .2M101.2 211.8l-2.3 .3"/>
<path d="M101.2 217.3l-1.2 .3-1.7 .1M101.2 201.3l1.6 .9M101.2 204.1l1.6 .9M101.2 206.9l1.6 .9M101.2 212.5l1.6 .9M101.2 215.3l1.6 .9M101.3 209l-.1 .7 1.6 .9M101.3 203.4v.7M101.3 206.1v.8M101.3 214.6v.7M101.3 217.3v.4M101.4 210.6l1.4 .2-.9 .3"/>
<path d="M101.6 213.9l-2.3 .2M101.6 202.7l-2.3 .2M101.9 216.4l-2.4 .2M101.9 205.2l-2.4 .2M102.1 210.4l.7 .3-1.5 .2M102.3 207.9l.5 .2-1.8 .3M102.5 216.6l-2.4 .2M102.5 205.4l-2.4 .2M102.7 207.9l-2.3 .3M102.8 208.1l-1.6 .9M102.8 216.5l-1.6 .9M102.8 210.9l-1.6 .9 .1 .7"/>
<path d="M102.8 205.3l-1.6 .9M102.8 202.2v.2M102.8 205v.3M102.8 207.8v.3M102.8 210.6v.2M102.8 213.4v.3M102.8 216.2v.3M104.1 217.7h2.4M107.7 217.7h2.4M111.3 217.7h2.4M114.9 217.7h2.3M118.4 217.7h1.8v2.3"/>
<path d="M309.4 202.5l1.8 .8M312.3 203.7l2.4 .4M318.2 204l-2.4 .1M321.7 203.2l-2.3 .6M325 201.9l-2.2 .9M326.3 200.2l2.1 1.2M328.2 200.2l-2.1 1.2M329.4 202l2.1 1.1M332.5 203.7l1.9 1.2M69 221.2v2.4M69 224.8v2.3M69 228.3v2.4"/>
<path d="M69 231.9v2.4M69 235.5v2.3M120.2 221.2v2.4M120.2 224.8v2.3M120.2 228.3v2.4M120.2 231.9v2.4M120.2 235.5v2.3"/>
</g>
<!-- layer: Visible -->
<g fill="none" stroke="#000" stroke-width=".51">
<path d="M350.4 25.7h28v72.1h-28zM350.4 37.7l-12 12M88.2 57l1.2-1 1.1-.7 1.4-.6 1.3-.2 2.7 .3 1.2 .5 1.3 .9 .5 .5-1.4-1-2.4-.6-2.2 .2-1.6 .7-1.7 1.4-.9 1.3-.5 1.4-.2 2.1 .3 1.6 .9 1.8 1.2 1.3 1.7 1 1.4 .4 2 .1 2-.6 1.4-1-1.2 1.1-1.6 .7-1.4 .3h-1.9l-1.7-.4-1.7-1-1.3-1.2-.9-1.4a7.1 7.1 0 0 1-.1-6.3zM98.9 56.6a6.7 6.7 0 0 1 0 10.2M338.4 49.7h-48v24.1h48l12 12M338.4 49.7v24.1M290.9 136.4l25.5 14.7M291 136.4a6.9 6.9 0 0 0-7.5 1.6 18.8 18.8 0 0 0-7 14.3 5.7 5.7 0 0 0 2.5 4.9l25.4 14.7M338.5 160a35.4 35.4 0 0 1 16.4-9.9 13.4 13.4 0 0 1 16.6 9.7 36.6 36.6 0 0 1-1 21.3 57.6 57.6 0 0 1-21.5 29.9 23.2 23.2 0 0 1-14.6 4.5 13.3 13.3 0 0 1-11.5-10 36.6 36.6 0 0 1 1-21.4 60.8 60.8 0 0 1 14.6-24.1zM365.2 151.5l-19.8-11.5a15.3 15.3 0 0 0-12.7-.6 43.7 43.7 0 0 0-20.5 16.9 54.5 54.5 0 0 0-10.3 29.7 20.5 20.5 0 0 0 5.1 14.6l2.4 1.8 19.8 11.5M335.3 173.7l-1.3 2.3M336.1 176.9l-1.2 1.7-1 1.1-1.4 1-1 .5"/>
<path d="M336.1 176.9l-2 2.1-1.1 .7-1.1 .5M336.9 174l-1.7 3.1M337.4 170.6l-.1 2.2-1.1 2.8-.9 1.3-1.2 1.4-1.9 1.3M337.6 170.4a8.6 8.6 0 0 1-1.5 6.5M341.2 166.3a23.6 23.6 0 0 1 12.3-6.9 9.5 9.5 0 0 1 11.2 7.6 29.4 29.4 0 0 1-2.4 18.5 39 39 0 0 1-15.1 18.1 13.5 13.5 0 0 1-11.7 1.8 10.7 10.7 0 0 1-6.1-8.7 33 33 0 0 1 4.5-20.6 42.1 42.1 0 0 1 7.3-9.8zM350.8 160.1a33.1 33.1 0 0 1-4.9 21.8 34.6 34.6 0 0 1-15.2 14.7l-1.2 .5M82.6 197.7h24M106.6 197.7v-48h-24v48l-12 12M106.6 197.7l12 12M58.6 209.7h72v28.1h-72z"/>
<circle cx="94.6" cy="61.7" r="36"/>
<circle cx="94.6" cy="61.7" r="25.6"/>
</g>
<!-- layer: BORDER -->
<g fill="none" stroke="#000" stroke-width=".25">
<path d="M20 10.1h390v276.9h-390zM65 5.1v5M115 5.1v5M165 5.1v5M215 5.1v10M265 5.1v5M315 5.1v5M365 5.1v5M15 52.9h5M410 52.9h5M15 100.7h5M410 100.7h5"/>
<path d="M15 148.6h10M405 148.6h10M15 196.4h5M410 196.4h5M15 244.2h5M410 244.2h5M65 287v5M115 287v5M165 287v5M215 282.1v9.9M265 287v5M315 287v5"/>
<path d="M365 287v5"/>
</g>
<!-- layer: TITLEBLOCK -->
<path d="M230 240.1h180v46.9h-180zM230 250h180M254 240.1v9.9M288 240.1v46.9M349 240.1v46.9M288 260.1h122M349 277.1h61M359 277.1v9.9M395 277.1v9.9" fill="none" stroke="#000" stroke-width=".36"/>
<!-- layer: FD_Dimensions -->
<g fill="none" stroke="#000" stroke-width=".25">
<path d="M180.1 37.5l-47.5 13.5M129.2 51.9l-69.2 19.7M56.6 72.5l-3.3 1M82.6 130.6v21M86.1 132.7h17M106.6 130.6v21M38.5 149.7h42M40.6 153.2v41M146.2 158.2l-38.1 38M147.2 162.1l7 7.1M158.2 170.2l-38.1 38M38.5 197.7h42"/>
<path d="M96.7 193.7h72.5M167.1 197.2v17M35.5 209.7h21M37.6 213.2v21M48.4 201.2v5M71.1 217.7h98.7M35.5 237.7h21M69 239.8v22.3M71.1 237.7h98.7M120.2 239.8v22.3M167.6 221.2v13M72.5 260h44.2"/>
</g>
<g fill="#000" stroke="#000" stroke-width=".25">
<path d="M129.2 51.9l3.3-1.5 .3 1.1zM56.5 72l3.5-.4-3.2 1.5zM82.6 132.7l3.5-.5v1.1zM103.1 132.2l3.5 .5-3.5 .6zM40.6 149.7l.6 3.5h-1.2zM144.7 159.7l2.9 2-.9 .8zM154.6 168.8l2.1 2.8-2.9-2zM40 194.2h1.2l-.6 3.5zM167.1 193.7l.6 3.5h-1.1zM37.6 209.7l.6 3.5h-1.2zM48.4 197.7l.6 3.5h-1.2zM47.8 206.2h1.2l-.6 3.5z"/>
<path d="M166.6 214.2h1.1l-.6 3.5zM37 234.2h1.2l-.6 3.5zM167.1 234.2h1.1l-.6 3.5zM167.6 217.7l.6 3.5h-1.1zM69 260l3.5-.6v1.2zM116.7 259.4l3.5 .6-3.5 .6z"/>
</g>
<!-- layer: Hole Notes -->
<path d="M99.9 65.9l3.5-.4-.1 1.2z" fill="#000" stroke="#000" stroke-width=".25"/>
<path d="M103.4 66.1l72.1 5.6h40.3" fill="none" stroke="#000" stroke-width=".25"/>
<text font-size="7" x="289" y="270.6">RotoforgeArbor</text>
<g font-size="4.9">
<text x="169.7" y="38.8" transform="rotate(-16 169.7 38.8)">Ø18</text>
<text x="180.4" y="71">M4x0.7</text>
<text x="197.8" y="71">6H x 5/5</text>
<text x="191.7" y="121.5">All radial dimensions must</text>
<text x="91.4" y="131.2">Ø6</text>
<text x="191.4" y="127.4">be concentric to within</text>
<text x="191.5" y="133.2">0.0001&quot;</text>
<text x="191.7" y="144.9">the assembly should be</text>
<text x="191.6" y="150.8">dynamically balanced for</text>
<text x="148.4" y="161.4" transform="rotate(45 148.4 161.4)">4.24</text>
<text x="191.4" y="156.6">rotation up to ~30,000 RPM</text>
<text x="39.2" y="176.6" transform="rotate(-90 39.2 176.6)">12</text>
<text x="46.9" y="205.1" transform="rotate(-90 46.9 205.1)">3</text>
<text x="165.7" y="207.1" transform="rotate(-90 165.7 207.1)">6</text>
<text x="36.2" y="225.1" transform="rotate(-90 36.2 225.1)">7</text>
<text x="166.2" y="229.1" transform="rotate(-90 166.2 229.1)">5</text>
<text x="289" y="248.5">Michael Lynn</text>
<text x="326.2" y="248.5">7/28/2025</text>
<text x="86.6" y="258.5">12.8</text>
<text x="399.1" y="285.7">1/1</text>
</g>
<g font-size="3.5">
<text x="39" y="8.8">1</text>
<text x="89" y="8.8">2</text>
<text x="139" y="8.8">3</text>
<text x="189" y="8.8">4</text>
<text x="239" y="8.8">5</text>
<text x="289" y="8.8">6</text>
<text x="339" y="8.8">7</text>
<text x="389" y="8.8">8</text>
<text x="16.3" y="30.2">A</text>
<text x="411.3" y="30.2">A</text>
<text x="16.3" y="78">B</text>
<text x="411.3" y="78">B</text>
<text x="16.2" y="125.9">C</text>
<text x="411.2" y="125.9">C</text>
<text x="16.2" y="173.7">D</text>
<text x="411.2" y="173.7">D</text>
<text x="16.3" y="221.6">E</text>
<text x="411.3" y="221.6">E</text>
<text x="95.9" y="255.2">+.01</text>
<text x="97" y="258.5">0</text>
<text x="16.4" y="269.4">F</text>
<text x="411.4" y="269.4">F</text>
<text x="39" y="290.8">1</text>
<text x="89" y="290.8">2</text>
<text x="139" y="290.8">3</text>
<text x="189" y="290.8">4</text>
<text x="239" y="290.8">5</text>
<text x="289" y="290.8">6</text>
<text x="339" y="290.8">7</text>
<text x="389" y="290.8">8</text>
</g>
<g font-size="2.5">
<text x="231" y="242.9">Dept.</text>
<text x="255" y="242.9">Technical reference</text>
<text x="289" y="242.9">Created by</text>
<text x="350" y="242.9">Approved by</text>
<text x="289" y="252.8">Document type</text>
<text x="350" y="252.8">Document status</text>
<text x="289" y="262.9">Title</text>
<text x="350" y="262.9">DWG No.</text>
<text x="350" y="279.9">Rev.</text>
<text x="360" y="279.9">Date of issue</text>
<text x="396" y="279.9">Sheet</text>
</g>
</svg>
